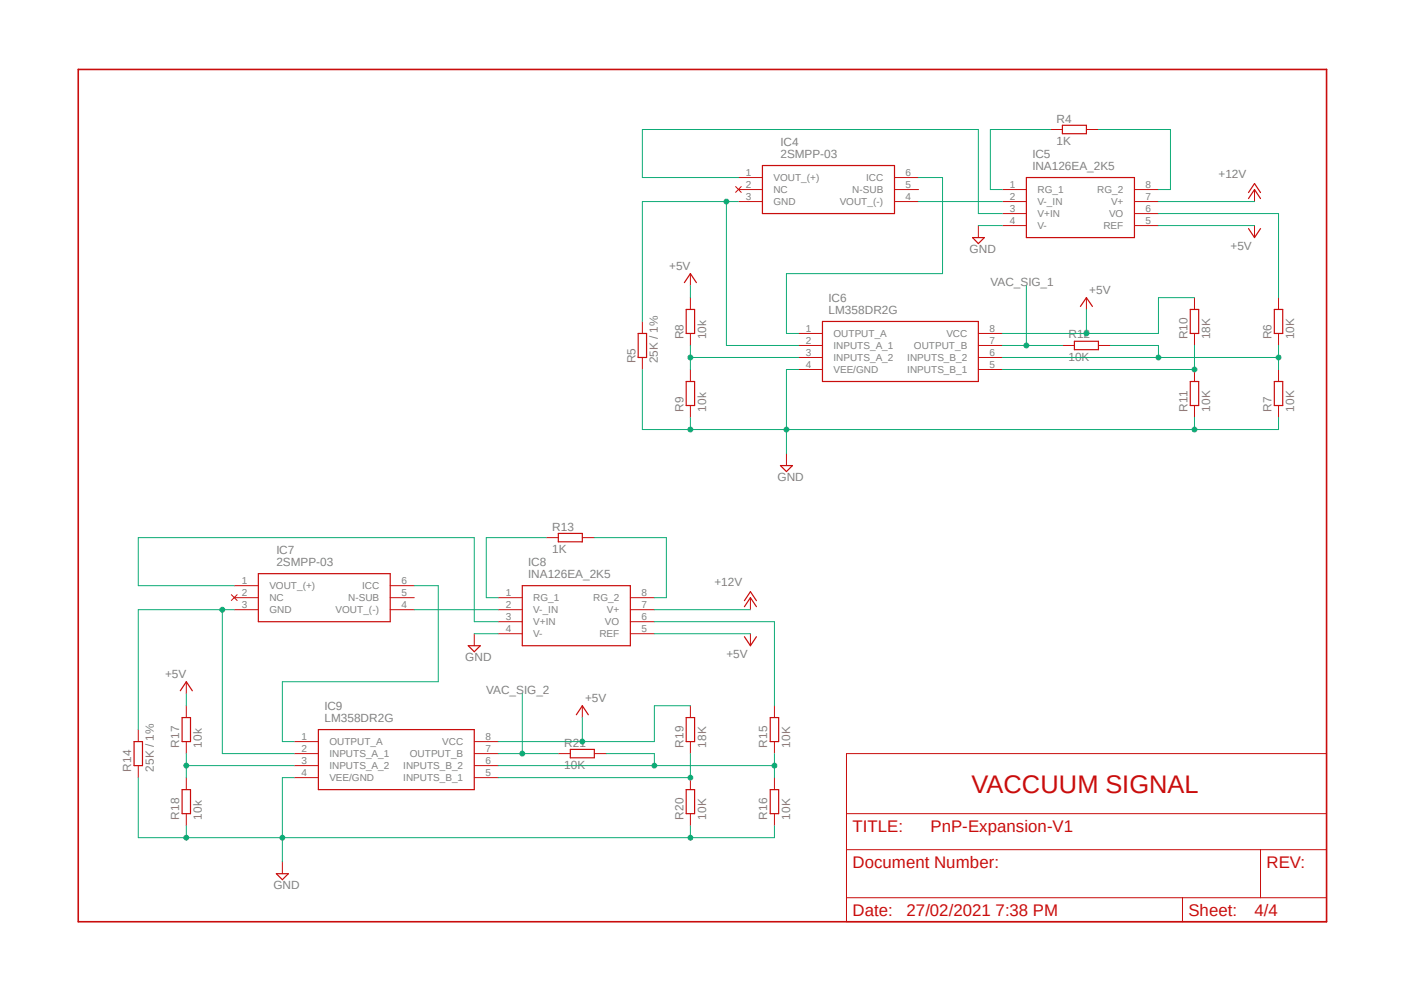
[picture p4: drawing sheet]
<svg xmlns="http://www.w3.org/2000/svg" width="297mm" height="210mm" viewBox="0 0 297 210" stroke-linecap="round" stroke-linejoin="round" font-family="sans-serif">
<path d="M16 14.4l265 181.1M281 14.4l-265 181.1" fill="none" stroke="#fff" stroke-width=".21"/>
<path d="M16.6 14.7h264v180.2h-264z" fill="none" stroke="#c90d0c" stroke-width=".34"/>
<g fill="none" stroke="#c90d0c" stroke-width=".21">
<path d="M155.6 39.5l1.2 1.2M156.2 37.5h5.1M156.8 39.5l-1.2 1.2M189.2 37.5h5.1M222.2 27.4h2.5M229.8 27.4h2.6M146 57.9v2.5M156.2 40.1h5.1M156.2 42.6h5.1M189.2 40.1h5.1M189.2 42.6h5.1M207 47.7v2.5"/>
<path d="M212 40.1h5.1M212 42.6h5.1M212 45.2h5.1M212 47.7h5.1M240 40.1h5.1M240 42.6h5.1M240 45.2h5.1M240 47.7h5.1M265.4 40.1v2.5M265.4 47.7v2.5M135.9 68v2.5M135.9 75.6v2.5"/>
<path d="M146 62.9v2.5M146 70.5v2.6M146 78.1v2.6M168.9 70.5h5.1M168.9 73.1h5.1M168.9 75.6h5.1M168.9 78.1h5.1M207 70.5h5M207 73.1h5M207 75.6h5M207 78.1h5M224.7 73.1h2.6"/>
<path d="M229.8 62.9v2.5M232.4 73.1h2.5M252.7 62.9v2.5M252.7 70.5v2.6M252.7 78.1v2.6M270.5 62.9v2.5M270.5 70.5v2.6M270.5 78.1v2.6M146 85.8v2.5M166.4 95.9v2.6M252.7 85.8v2.5M270.5 85.8v2.5"/>
<path d="M115.6 113.7h2.5M123.2 113.7h2.5M48.9 125.8l1.3 1.2M49.6 123.9h5.1M49.6 126.4h5.1M49.6 128.9h5.1M50.2 125.8l-1.3 1.2M82.5 123.9h5.1M82.5 126.4h5.1M82.5 128.9h5.1M100.3 134v2.6M105.4 126.4h5.1"/>
<path d="M105.4 128.9h5.1M105.4 131.5h5.1M105.4 134h5.1M133.3 126.4h5.1M133.3 128.9h5.1M133.3 131.5h5.1M133.3 134h5.1M158.7 126.4v2.5M158.7 134v2.6M29.3 154.3v2.5M39.4 144.2v2.5M39.4 149.3v2.5"/>
<path d="M39.4 156.8v2.6M62.3 159.4h5.1M62.3 156.8h5.1M100.3 159.4h5.1M100.3 156.8h5.1M118.1 159.4h2.5M123.2 149.3v2.5M125.7 159.4h2.6M146 149.3v2.5M146 156.8v2.6M163.8 149.3v2.5M163.8 156.8v2.6"/>
<path d="M179.1 159.4h101.5v35.5h-101.5zM29.3 161.9v2.6M39.4 164.5v2.5M39.4 172.1v2.5M62.3 161.9h5.1M62.3 164.5h5.1M100.3 161.9h5.1M100.3 164.5h5.1M146 164.5v2.5M146 172.1v2.5M163.8 164.5v2.5M163.8 172.1v2.5"/>
<path d="M179.1 179.7h101.5M179.1 172.1h101.5M266.7 179.7v10.2M59.7 182.2v2.6M179.1 189.9h101.5M250.1 189.9v5"/>
</g>
<g fill="none" stroke="#c90d0c" stroke-width=".25">
<path d="M161.3 35h27.9v10.2h-27.9zM217.1 37.5h22.9v12.7h-22.9zM224.7 26.5h5.1v1.8h-5.1zM144.8 59.8l1.2-1.9 1.3 1.9M205.7 50.2h2.5l-1.2 1.3zM264.1 48.3l1.3 1.9 1.3-1.9M264.1 42l1.3-1.9 1.3 1.9M264.1 40.7l1.3-1.9 1.3 1.9M135 70.5h1.8v5.1h-1.8zM145.2 65.4h1.7v5.1h-1.7zM174 68h33v12.7h-33zM227.3 72.2h5.1v1.8h-5.1z"/>
<path d="M228.6 64.8l1.2-1.9 1.3 1.9M251.8 65.4h1.8v5.1h-1.8zM269.6 65.4h1.8v5.1h-1.8zM145.2 80.7h1.7v5.1h-1.7zM165.1 98.5h2.5l-1.2 1.2zM251.8 80.7h1.8v5.1h-1.8zM269.6 80.7h1.8v5.1h-1.8zM118.1 112.8h5.1v1.8h-5.1zM54.7 121.3h27.8v10.2h-27.8zM99.1 136.6h2.5l-1.3 1.2zM110.5 123.9h22.8v12.7h-22.8zM157.5 134.7l1.2 1.9 1.3-1.9"/>
<path d="M157.5 128.3l1.2-1.9 1.3 1.9M157.5 127l1.2-1.9 1.3 1.9M28.4 156.8h1.7v5.1h-1.7zM38.1 146.1l1.3-1.9 1.3 1.9M38.5 151.8h1.8v5h-1.8zM67.4 154.3h32.9v12.7h-32.9zM120.6 158.5h5.1v1.8h-5.1zM121.9 151.2l1.3-1.9 1.3 1.9M145.2 151.8h1.7v5h-1.7zM162.9 151.8h1.8v5h-1.8zM38.5 167h1.8v5.1h-1.8zM145.2 167h1.7v5.1h-1.7z"/>
<path d="M162.9 167h1.8v5.1h-1.8zM58.5 184.8h2.5l-1.3 1.3z"/>
</g>
<path d="M156.2 37.5h-20.3v-10.1h71.1v17.8h5M222.2 27.4h-12.7v12.7h2.5M232.4 27.4h15.2v12.7h-2.5M245.1 47.7h20.3M146 60.4v2.5M229.8 65.4v5.1M252.7 62.9h-7.6v7.6h-33.1" fill="none" stroke="#0dab76" stroke-width=".21"/>
<circle cx="229.8" cy="70.5" r=".51" fill="#0dab76"/>
<g fill="none" stroke="#0dab76" stroke-width=".21">
<path d="M138.4 134h20.3M39.4 146.7v2.6M123.2 151.8v5M146 149.3h-7.6v7.5h-33"/>
<circle cx="229.8" cy="70.5" r=".51"/>
</g>
<circle cx="123.2" cy="156.8" r=".51" fill="#0dab76"/>
<g fill="none" stroke="#0dab76" stroke-width=".21">
<path d="M207 47.7h5M245.1 42.6h20.3M135.9 78.1v12.7h30.5M168.9 78.1h-2.5v17.8M138.4 128.9h20.3"/>
<circle cx="123.2" cy="156.8" r=".51"/>
</g>
<circle cx="166.4" cy="90.8" r=".51" fill="#0dab76"/>
<g fill="none" stroke="#0dab76" stroke-width=".21">
<path d="M146 88.3v2.5"/>
<circle cx="166.4" cy="90.8" r=".51"/>
</g>
<circle cx="146" cy="90.8" r=".51" fill="#0dab76"/>
<g fill="none" stroke="#0dab76" stroke-width=".21">
<path d="M252.7 88.3v2.5M270.5 88.3v2.5h-104.1"/>
<circle cx="146" cy="90.8" r=".51"/>
</g>
<circle cx="252.7" cy="90.8" r=".51" fill="#0dab76"/>
<g fill="none" stroke="#0dab76" stroke-width=".21">
<path d="M100.3 134h5.1M29.3 164.5v12.7h30.4M62.3 164.5h-2.6v17.7"/>
<circle cx="252.7" cy="90.8" r=".51"/>
</g>
<circle cx="59.7" cy="177.2" r=".51" fill="#0dab76"/>
<g fill="none" stroke="#0dab76" stroke-width=".21">
<path d="M39.4 174.6v2.6"/>
<circle cx="59.7" cy="177.2" r=".51"/>
</g>
<circle cx="39.4" cy="177.2" r=".51" fill="#0dab76"/>
<g fill="none" stroke="#0dab76" stroke-width=".21">
<path d="M146 174.6v2.6M163.8 174.6v2.6h-104.1"/>
<circle cx="39.4" cy="177.2" r=".51"/>
</g>
<circle cx="146" cy="177.2" r=".51" fill="#0dab76"/>
<g fill="none" stroke="#0dab76" stroke-width=".21">
<path d="M194.3 37.5h5.1v20.4h-33v12.6h2.5M153.7 42.6v30.5h15.2M156.2 42.6h-20.3v25.4M194.3 42.6h17.7"/>
<circle cx="146" cy="177.2" r=".51"/>
</g>
<circle cx="153.7" cy="42.6" r=".51" fill="#0dab76"/>
<g fill="none" stroke="#0dab76" stroke-width=".21">
<path d="M146 73.1v5M146 75.6h22.9"/>
<circle cx="153.7" cy="42.6" r=".51"/>
</g>
<circle cx="146" cy="75.6" r=".51" fill="#0dab76"/>
<g fill="none" stroke="#0dab76" stroke-width=".21">
<path d="M245.1 45.2h25.4v17.7M212 75.6h58.5M270.5 73.1v5"/>
<circle cx="146" cy="75.6" r=".51"/>
</g>
<circle cx="270.5" cy="75.6" r=".51" fill="#0dab76"/>
<g fill="none" stroke="#0dab76" stroke-width=".21">
<path d="M234.9 73.1h10.2v2.5"/>
<circle cx="270.5" cy="75.6" r=".51"/>
</g>
<circle cx="245.1" cy="75.6" r=".51" fill="#0dab76"/>
<g fill="none" stroke="#0dab76" stroke-width=".21">
<path d="M252.7 73.1v5h-40.7"/>
<circle cx="245.1" cy="75.6" r=".51"/>
</g>
<circle cx="252.7" cy="78.1" r=".51" fill="#0dab76"/>
<g fill="none" stroke="#0dab76" stroke-width=".21">
<path d="M212 73.1h12.7M217.1 60.4v12.7"/>
<circle cx="252.7" cy="78.1" r=".51"/>
</g>
<circle cx="217.1" cy="73.1" r=".51" fill="#0dab76"/>
<g fill="none" stroke="#0dab76" stroke-width=".21">
<path d="M115.6 113.7h-12.7v12.7h2.5M125.7 113.7h15.3v12.7h-2.6M47 128.9v30.5h15.3M49.6 123.9h-20.3v-10.2h71v17.8h5.1M49.6 128.9h-20.3v25.4M87.6 123.9h5.1v20.3h-33v12.6h2.6M87.6 128.9h17.8"/>
<circle cx="217.1" cy="73.1" r=".51"/>
</g>
<circle cx="47" cy="128.9" r=".51" fill="#0dab76"/>
<g fill="none" stroke="#0dab76" stroke-width=".21">
<path d="M39.4 159.4v5.1M39.4 161.9h22.9"/>
<circle cx="47" cy="128.9" r=".51"/>
</g>
<circle cx="39.4" cy="161.9" r=".51" fill="#0dab76"/>
<g fill="none" stroke="#0dab76" stroke-width=".21">
<path d="M138.4 131.5h25.4v17.8M163.8 159.4v5.1M105.4 161.9h58.4"/>
<circle cx="39.4" cy="161.9" r=".51"/>
</g>
<circle cx="163.8" cy="161.9" r=".51" fill="#0dab76"/>
<g fill="none" stroke="#0dab76" stroke-width=".21">
<path d="M128.3 159.4h10.1v2.5"/>
<circle cx="163.8" cy="161.9" r=".51"/>
</g>
<circle cx="138.4" cy="161.9" r=".51" fill="#0dab76"/>
<g fill="none" stroke="#0dab76" stroke-width=".21">
<path d="M146 159.4v5.1h-40.6"/>
<circle cx="138.4" cy="161.9" r=".51"/>
</g>
<circle cx="146" cy="164.5" r=".51" fill="#0dab76"/>
<g fill="none" stroke="#0dab76" stroke-width=".21">
<path d="M105.4 159.4h12.7M110.5 146.7v12.7"/>
<circle cx="146" cy="164.5" r=".51"/>
</g>
<circle cx="110.5" cy="159.4" r=".51" fill="#0dab76"/>
<circle cx="110.5" cy="159.4" r=".51" fill="none" stroke="#0dab76" stroke-width=".21"/>
<text font-size="5.4" fill="#c90d0c" x="205.5" y="167.8">VACCUUM SIGNAL</text>
<g font-size="3.6" fill="#c90d0c">
<text x="180.3" y="175.9">TITLE:</text>
<text x="196.9" y="175.9">PnP-Expansion-V1</text>
<text x="180.3" y="183.5">Document Number:</text>
<text x="267.9" y="183.5">REV:</text>
<text x="180.3" y="193.7">Date:</text>
<text x="191.8" y="193.7">27/02/2021 7:38 PM</text>
<text x="251.4" y="193.7">Sheet:</text>
<text x="265.4" y="193.7">4/4</text>
</g>
<g font-size="2.5" fill="#808080">
<text x="223.5" y="25.9">R4</text>
<text x="165.1" y="33.4">2SMPP-03</text>
<text x="165.1" y="30.8">IC4</text>
<text x="218.4" y="35.9">INA126EA_2K5</text>
<text x="218.4" y="33.4">IC5</text>
<text x="223.5" y="30.7">1K</text>
<text x="257.8" y="37.5">+12V</text>
<text x="205.1" y="53.4">GND</text>
<text x="260.3" y="52.8">+5V</text>
<text x="141.6" y="57.1">+5V</text>
<text x="175.3" y="63.8">IC6</text>
<text x="209.6" y="60.4">VAC_SIG_1</text>
<text x="230.4" y="62.2">+5V</text>
<text x="144.6" y="71.8" transform="rotate(-90 144.6 71.8)">R8</text>
<text x="149.4" y="71.8" transform="rotate(-90 149.4 71.8)">10k</text>
<text x="175.3" y="66.4">LM358DR2G</text>
<text x="226" y="71.6">R12</text>
<text x="251.2" y="71.8" transform="rotate(-90 251.2 71.8)">R10</text>
<text x="256" y="71.8" transform="rotate(-90 256 71.8)">18K</text>
<text x="269" y="71.8" transform="rotate(-90 269 71.8)">R6</text>
<text x="273.8" y="71.8" transform="rotate(-90 273.8 71.8)">10K</text>
<text x="134.4" y="76.9" transform="rotate(-90 134.4 76.9)">R5</text>
<text x="139.2" y="76.9" transform="rotate(-90 139.2 76.9)">25K / 1%</text>
<text x="226" y="76.4">10K</text>
<text x="144.6" y="87" transform="rotate(-90 144.6 87)">R9</text>
<text x="149.4" y="87" transform="rotate(-90 149.4 87)">10k</text>
<text x="251.2" y="87" transform="rotate(-90 251.2 87)">R11</text>
<text x="256" y="87" transform="rotate(-90 256 87)">10K</text>
<text x="269" y="87" transform="rotate(-90 269 87)">R7</text>
<text x="273.8" y="87" transform="rotate(-90 273.8 87)">10K</text>
<text x="164.5" y="101.6">GND</text>
<text x="116.8" y="112.2">R13</text>
<text x="58.5" y="119.7">2SMPP-03</text>
<text x="58.5" y="117.1">IC7</text>
<text x="111.8" y="119.7">IC8</text>
<text x="116.8" y="117">1K</text>
<text x="111.8" y="122.2">INA126EA_2K5</text>
<text x="151.1" y="123.9">+12V</text>
<text x="34.9" y="143.4">+5V</text>
<text x="98.4" y="139.7">GND</text>
<text x="153.7" y="139.1">+5V</text>
<text x="102.9" y="146.7">VAC_SIG_2</text>
<text x="123.8" y="148.5">+5V</text>
<text x="68.6" y="152.7">LM358DR2G</text>
<text x="68.6" y="150.2">IC9</text>
<text x="37.9" y="158.1" transform="rotate(-90 37.9 158.1)">R17</text>
<text x="42.7" y="158.1" transform="rotate(-90 42.7 158.1)">10k</text>
<text x="119.4" y="157.9">R21</text>
<text x="144.6" y="158.1" transform="rotate(-90 144.6 158.1)">R19</text>
<text x="149.4" y="158.1" transform="rotate(-90 149.4 158.1)">18K</text>
<text x="162.3" y="158.1" transform="rotate(-90 162.3 158.1)">R15</text>
<text x="167.1" y="158.1" transform="rotate(-90 167.1 158.1)">10K</text>
<text x="27.8" y="163.2" transform="rotate(-90 27.8 163.2)">R14</text>
<text x="32.6" y="163.2" transform="rotate(-90 32.6 163.2)">25K / 1%</text>
<text x="119.4" y="162.7">10K</text>
<text x="37.9" y="173.4" transform="rotate(-90 37.9 173.4)">R18</text>
<text x="42.7" y="173.4" transform="rotate(-90 42.7 173.4)">10k</text>
<text x="144.6" y="173.4" transform="rotate(-90 144.6 173.4)">R20</text>
<text x="149.4" y="173.4" transform="rotate(-90 149.4 173.4)">10K</text>
<text x="162.3" y="173.4" transform="rotate(-90 162.3 173.4)">R16</text>
<text x="167.1" y="173.4" transform="rotate(-90 167.1 173.4)">10K</text>
<text x="57.8" y="188">GND</text>
</g>
<g font-size="2.1" fill="#808080">
<text x="157.8" y="37.2">1</text>
<text x="157.8" y="39.7">2</text>
<text x="163.6" y="38.3">VOUT_(+)</text>
<text x="163.6" y="40.9">NC</text>
<text x="180.3" y="40.9">N-SUB</text>
<text x="183.2" y="38.3">ICC</text>
<text x="191.6" y="39.7">5</text>
<text x="191.6" y="37.2">6</text>
<text x="213.6" y="39.7">1</text>
<text x="219.5" y="40.9">RG_1</text>
<text x="232.1" y="40.9">RG_2</text>
<text x="242.3" y="39.7">8</text>
<text x="157.8" y="42.2">3</text>
<text x="163.6" y="43.4">GND</text>
<text x="177.6" y="43.4">VOUT_(-)</text>
<text x="191.6" y="42.2">4</text>
<text x="213.6" y="42.2">2</text>
<text x="213.6" y="44.8">3</text>
<text x="213.6" y="47.3">4</text>
<text x="219.5" y="43.4">V-_IN</text>
<text x="219.5" y="45.9">V+IN</text>
<text x="234.6" y="45.9">VO</text>
<text x="235" y="43.4">V+</text>
<text x="242.3" y="42.2">7</text>
<text x="242.3" y="44.8">6</text>
<text x="242.3" y="47.3">5</text>
<text x="219.5" y="48.5">V-</text>
<text x="233.4" y="48.5">REF</text>
<text x="170.5" y="70.2">1</text>
<text x="176.3" y="71.3">OUTPUT_A</text>
<text x="200.2" y="71.3">VCC</text>
<text x="209.3" y="70.2">8</text>
<text x="170.5" y="72.7">2</text>
<text x="170.5" y="75.3">3</text>
<text x="170.5" y="77.8">4</text>
<text x="176.3" y="73.8">INPUTS_A_1</text>
<text x="176.3" y="76.4">INPUTS_A_2</text>
<text x="191.9" y="76.4">INPUTS_B_2</text>
<text x="193.3" y="73.8">OUTPUT_B</text>
<text x="209.3" y="72.7">7</text>
<text x="209.3" y="75.3">6</text>
<text x="209.3" y="77.8">5</text>
<text x="176.3" y="78.9">VEE/GND</text>
<text x="191.9" y="78.9">INPUTS_B_1</text>
<text x="51.1" y="123.5">1</text>
<text x="57" y="124.6">VOUT_(+)</text>
<text x="76.6" y="124.6">ICC</text>
<text x="84.9" y="123.5">6</text>
<text x="51.1" y="126">2</text>
<text x="51.1" y="128.6">3</text>
<text x="57" y="127.2">NC</text>
<text x="57" y="129.7">GND</text>
<text x="71" y="129.7">VOUT_(-)</text>
<text x="73.7" y="127.2">N-SUB</text>
<text x="84.9" y="128.6">4</text>
<text x="84.9" y="126">5</text>
<text x="107" y="126">1</text>
<text x="107" y="128.6">2</text>
<text x="107" y="131.1">3</text>
<text x="112.8" y="127.2">RG_1</text>
<text x="112.8" y="129.7">V-_IN</text>
<text x="125.5" y="127.2">RG_2</text>
<text x="128.4" y="129.7">V+</text>
<text x="135.7" y="126">8</text>
<text x="135.7" y="128.6">7</text>
<text x="135.7" y="131.1">6</text>
<text x="107" y="133.6">4</text>
<text x="112.8" y="132.2">V+IN</text>
<text x="112.8" y="134.8">V-</text>
<text x="126.8" y="134.8">REF</text>
<text x="128" y="132.2">VO</text>
<text x="135.7" y="133.6">5</text>
<text x="63.8" y="156.5">1</text>
<text x="63.8" y="159">2</text>
<text x="63.8" y="161.6">3</text>
<text x="69.7" y="157.6">OUTPUT_A</text>
<text x="69.7" y="160.1">INPUTS_A_1</text>
<text x="86.7" y="160.1">OUTPUT_B</text>
<text x="93.6" y="157.6">VCC</text>
<text x="102.7" y="156.5">8</text>
<text x="102.7" y="159">7</text>
<text x="102.7" y="161.6">6</text>
<text x="63.8" y="164.1">4</text>
<text x="69.7" y="162.7">INPUTS_A_2</text>
<text x="69.7" y="165.2">VEE/GND</text>
<text x="85.3" y="162.7">INPUTS_B_2</text>
<text x="85.3" y="165.2">INPUTS_B_1</text>
<text x="102.7" y="164.1">5</text>
</g>
</svg>
